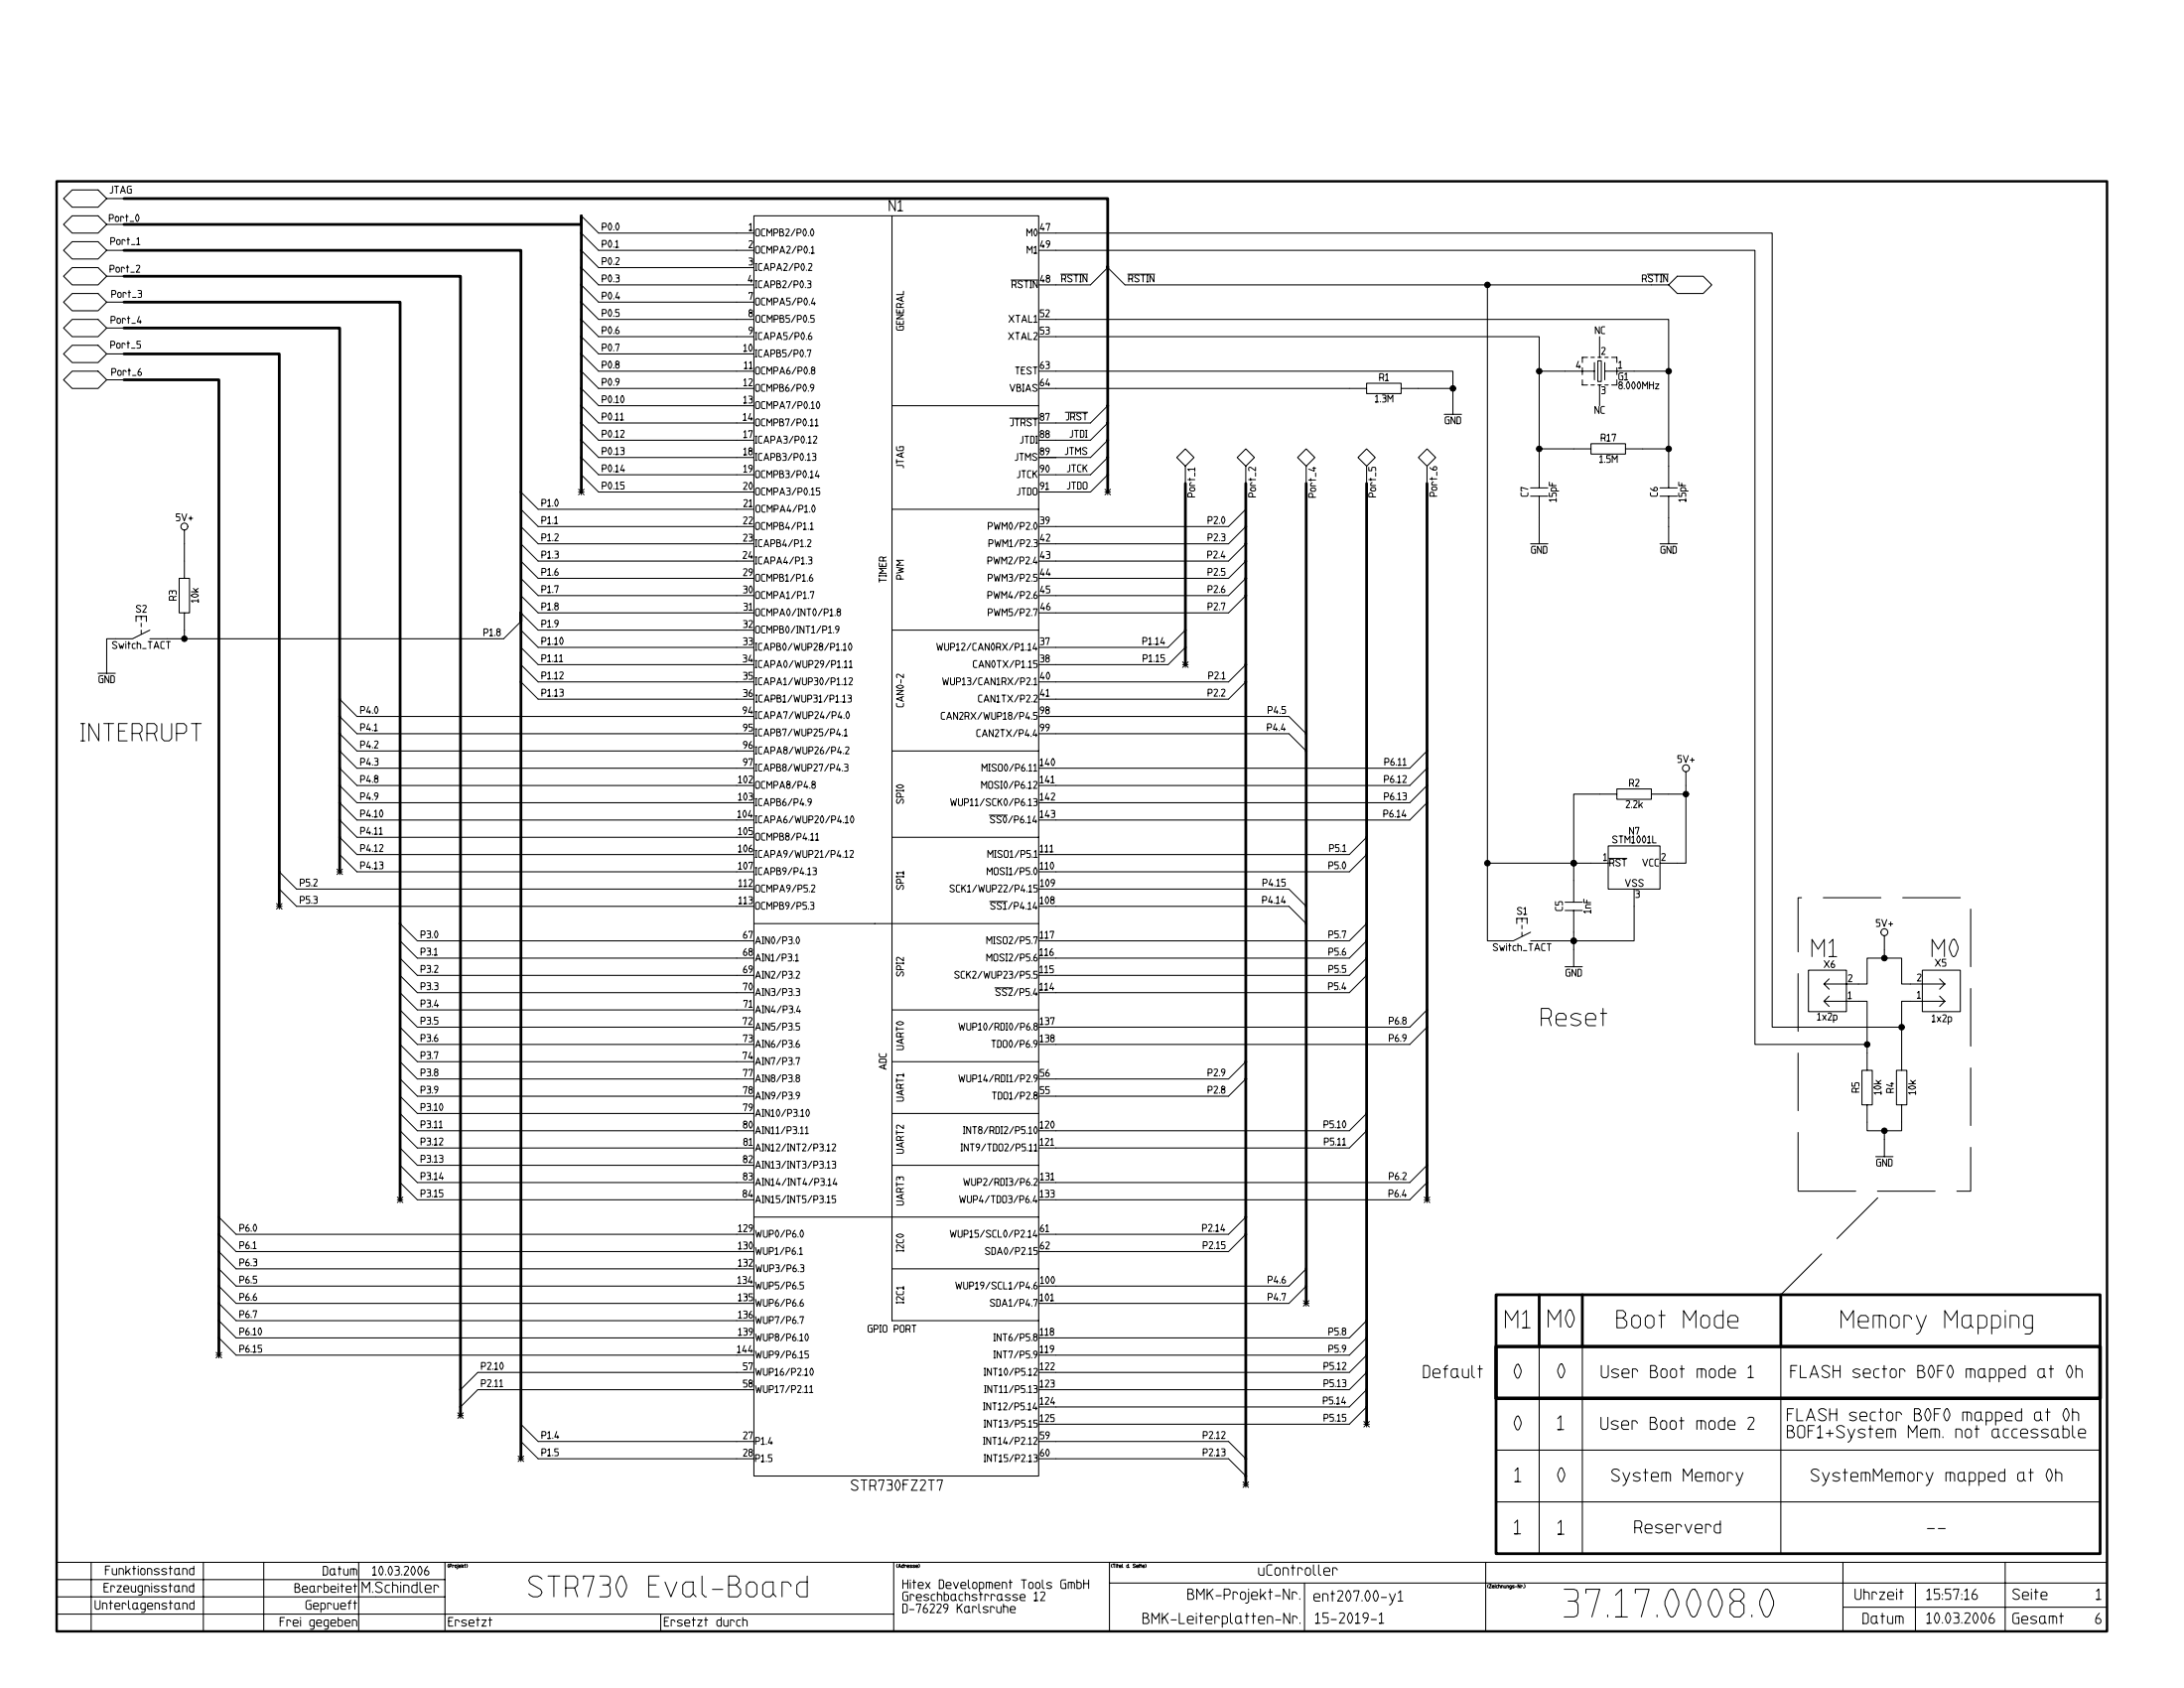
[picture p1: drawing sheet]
<svg xmlns="http://www.w3.org/2000/svg" width="279mm" height="216mm" viewBox="0 0 279 216" stroke-linecap="round" stroke-linejoin="round" font-family="sans-serif">
<g fill="none" stroke="#000" stroke-width=".13">
<path d="M9.2 27.6h3.3l1.1 1.1-1.1 1.1h-3.3l-1.1-1.1zM9.2 30.9h3.3l1.1 1.1-1.1 1.1h-3.3l-1.1-1.1zM9.2 34.2h3.3l1.1 1.1-1.1 1.1h-3.3l-1.1-1.1zM9.2 37.5h3.3l1.1 1.1-1.1 1.1h-3.3l-1.1-1.1zM9.2 24.3h3.3l1.1 1.1-1.1 1.1h-3.3l-1.1-1.1zM13.6 28.7h2.3M13.6 32h2.3M13.6 35.3h2.3M13.6 38.6h2.3M13.6 25.4h2.3M74.4 27.6l2.2 2.2h19.8M74.4 29.8l2.2 2.2h19.8"/>
<path d="M74.4 32l2.2 2.2h19.8M74.4 34.2l2.2 2.2h19.8M74.4 36.4l2.2 2.2h19.8M74.4 38.6l2.2 2.3h19.8M96.4 27.6h36.5v161.2h-36.5zM114.1 27.6v141.3h18.8M129.3 35.8h3.5M132.9 32h91.6v101.6h14.4M132.9 29.8h93.8v101.6h16.6M132.9 36.4h6.6l2.2-2.2 2.2 2.2h69.6M135.7 35.1h2.7M138.4 35.1h.8"/>
<path d="M144.3 35.1h2.6M147 35.1h.7M190.3 36.4v74M210.7 35.1h1.9M212.7 35.1h.7M213.5 36.4l1.1-1.1h3.3l1.1 1.1-1.1 1.1h-3.3zM9.2 40.9h3.3l1.1 1.1-1.1 1.1h-3.3l-1.1-1.1zM9.2 44.2h3.3l1.1 1.1-1.1 1.1h-3.3l-1.1-1.1zM9.2 47.5h3.3l1.1 1.1-1.1 1.1h-3.3l-1.1-1.1zM13.6 42h2.3M13.6 45.3h2.3M13.6 48.6h2.3"/>
<path d="M74.4 40.9l2.2 2.2h19.8M74.4 43.1l2.2 2.2h19.8M74.4 45.3l2.2 2.2h19.8M74.4 47.5l2.2 2.2h19.8M74.4 49.7l2.2 2.2h19.8M74.4 51.9l2.2 2.2h19.8M74.4 54.1l2.2 2.2h19.8M74.4 56.3l2.2 2.2h19.8M74.4 58.5l2.2 2.2h19.8M114.1 51.9h18.8M129.2 53.5h3.6M132.9 47.5h53v5.5"/>
<path d="M132.9 43.1h64v19.3M132.9 40.9h80.6v21.5M132.9 49.7h41.9M136.3 52.7h2.9M141.7 51.9l-2.2 2.2h-6.6M141.7 54.1l-2.2 2.2h-6.6M141.7 56.3l-2.2 2.2h-6.6M141.7 58.5l-2.2 2.2h-6.6M151.6 59.6l-1.1-1.1 1.1-1.1 1.2 1.1-1.2 1.1v2.2M159.4 59.6l-1.1-1.1 1.1-1.1 1.1 1.1-1.1 1.1v2.2M167.1 59.6l-1.1-1.1 1.1-1.1 1.1 1.1-1.1 1.1v2.2M174.8 49h4.4v1.3h-4.4z"/>
<path d="M174.8 59.6l-1.1-1.1 1.1-1.1 1.1 1.1-1.1 1.1v2.2M179.2 49.7h6.7M182.6 59.6l-1.1-1.1 1.1-1.1 1.1 1.1-1.1 1.1v2.2M184.8 53h2.2M196.9 57.4h6.6M196.9 47.5h7.1M202.4 47v.9M202.4 48.6v.6h.7M203.1 45.7h-.7v.7M203.5 56.7h4.5v1.4h-4.5zM203.5 45.7h.5M203.5 49.2h.5"/>
<path d="M204 46.4v2.2M204.4 46.2h.5v2.6h-.5zM204.4 45.7h.5M204.4 49.2h.5M204.6 43.1v2.6M204.6 49.2v2.7M205.3 47.5h8.2M205.3 46.4v2.2M205.3 45.7h.4M205.3 49.2h.4M206.2 45.7h.6v.7M206.8 47v.9"/>
<path d="M206.8 48.6v.6h-.6M208 57.4h5.5M17.4 79.5v-.7h1.3v.7M18.1 78.8v.5M18.1 79.7v.5M22.9 74h1.3v4.4h-1.3zM23.6 67.8v6.2M23.6 78.4v3.3M66.6 62.9l2.2 2.2h27.6M66.6 65.1l2.2 2.2h27.6M66.6 67.3l2.2 2.3h27.6M66.6 69.6l2.2 2.2h27.6"/>
<path d="M66.6 71.8l2.2 2.2h27.6M66.6 74l2.2 2.2h27.6M66.6 76.2l2.2 2.2h27.6M66.6 78.4l2.2 2.2h27.6M66.6 79.5l-2.2 2.2h-45.2M74 62.9h.7M74 62.6l.7 .7M74.4 60.7l2.2 2.2h19.8M74.4 62.6v.7M74.7 62.6l-.7 .7M114.1 65.1h18.8M141.4 62.9h.7"/>
<path d="M141.4 62.6l.7 .7M141.7 60.7l-2.2 2.2h-6.6M141.7 62.6v.7M142.1 62.6l-.7 .7M159.4 69.6l-2.2 2.2h-24.3M159.4 71.8l-2.2 2.2h-24.3M159.4 74l-2.2 2.2h-24.3M159.4 76.2l-2.2 2.2h-24.3M159.4 67.3l-2.2 2.3h-24.3M159.4 65.1l-2.2 2.2h-24.3M195.8 63.5h2.2M195.8 62.4h2.2"/>
<path d="M195.8 69.6h2.2M196.9 63.5v6.1M212.4 63.5h2.2M212.4 62.4h2.2M212.4 69.6h2.2M213.5 63.5v6.1M12.5 86.1h2.3M18.1 80.6v.4M19.2 80.6l-2.2 1.1h-3.4v4.4M43.5 89.4l2.2 2.2h50.7M43.5 91.6l2.2 2.2h50.7M43.5 93.8l2.2 2.3h50.7"/>
<path d="M43.5 96.1l2.2 2.2h50.7M43.5 98.3l2.2 2.2h50.7M66.6 80.6l2.2 2.2h27.6M66.6 82.8l2.2 2.2h27.6M66.6 85l2.2 2.2h27.6M66.6 87.2l2.2 2.2h27.6M114.1 80.6h18.8M114.1 96.1h18.8M132.9 91.6h32l2.2 2.2M132.9 93.8h32l2.2 2.3M151.3 85h.7M151.3 84.7l.7 .7"/>
<path d="M151.6 80.6l-2.2 2.2h-16.5M151.6 82.8l-2.2 2.2h-16.5M151.6 84.7v.7M152 84.7l-.7 .7M159.4 85l-2.2 2.2h-24.3M159.4 87.2l-2.2 2.2h-24.3M182.6 96.1l-2.2 2.2h-47.5M182.6 98.3l-2.2 2.2h-47.5M215.7 98.7v11.7h-3.3M35.4 115.9h.7M35.4 115.6l.7 .7M35.7 111.5l2.2 2.2h58.5"/>
<path d="M35.7 113.7l2.2 2.2h58.5M35.7 115.6v.7M36.1 115.6l-.7 .7M43.1 111.5h.7M43.1 111.2l.7 .7M43.5 100.5l2.2 2.2h50.7M43.5 102.7l2.2 2.2h50.7M43.5 104.9l2.2 2.2h50.7M43.5 107.1l2.2 2.2h50.7M43.5 109.3l2.2 2.2h50.7M43.5 111.2v.7M43.8 111.2l-.7 .7"/>
<path d="M51.2 118.1l2.2 2.2h43M96.4 118.1h36.5M114.1 107.1h18.8M126.6 104.3h1.6M126.6 115.3h1.6M128.2 104.3h.7M128.2 115.3h.7M132.9 113.7h32l2.2 2.2M132.9 115.9h32l2.2 2.2M174.8 107.1l-2.2 2.2h-39.7M174.8 109.3l-2.2 2.2h-39.7M174.8 118.1l-2.2 2.2h-39.7"/>
<path d="M182.6 100.5l-2.2 2.2h-47.5M182.6 102.7l-2.2 2.2h-47.5M194 118.1v-.6h1.4v.6M194.7 117.5v.4M194.7 118.4v.4M194.7 119.2v.5M200.2 116.5h2.2M200.2 115.4h2.2M201.3 116.5v7.2M205.7 110.4h-15.4v9.9h3.3l2.2-1.1M205.7 108.2h6.7v5.5h-6.7zM205.8 109.8h2.3"/>
<path d="M206.8 100.9h4.5v1.3h-4.5zM206.8 101.6h-5.5v13.8M209.1 113.7v6.6h-13.3M211.3 101.6h4.4M241.1 119.7v2.8M51.2 120.3l2.2 2.2h43M51.2 122.5l2.2 2.3h43M51.2 124.8l2.2 2.2h43M51.2 127l2.2 2.2h43M51.2 129.2l2.2 2.2h43M51.2 131.4l2.2 2.2h43M51.2 133.6l2.2 2.2h43"/>
<path d="M51.2 135.8l2.2 2.2h43M51.2 138l2.2 2.2h43M114.1 135.8h18.8M114.1 129.2h18.8M127.3 126.3h1.6M128.9 126.3h.7M159.4 135.8l-2.2 2.2h-24.3M159.4 138l-2.2 2.2h-24.3M174.8 120.3l-2.2 2.2h-39.7M174.8 122.5l-2.2 2.3h-39.7M174.8 124.8l-2.2 2.2h-39.7M182.6 129.2l-2.2 2.2h-47.5"/>
<path d="M182.6 131.4l-2.2 2.2h-47.5M200.2 123.7h2.2M231.4 124.1h4.8v5.3h-4.8zM233.3 125.9h5.6v-3.4h4.4v3.4h5.5M233.3 128.1h5.6v8.8M233.3 125.9l.7 .6M233.3 128.1l.7 .6M234 125.2l-.7 .7M234 127.4l-.7 .7M238.2 136.9h1.3v4.4h-1.3zM242.6 136.9h1.3v4.4h-1.3zM245.9 124.1h4.9v5.3h-4.9z"/>
<path d="M248.1 125.2l.7 .7M248.1 127.4l.7 .7M248.8 128.1h-5.5v8.8M248.8 125.9l-.7 .6M248.8 128.1l-.7 .6M28 155.7l2.2 2.2h66.2M28 157.9l2.2 2.2h66.2M50.8 153.5h.7M50.8 153.1l.7 .7M51.2 140.2l2.2 2.2h43M51.2 142.4l2.2 2.2h43M51.2 144.6l2.2 2.2h43"/>
<path d="M51.2 146.8l2.2 2.2h43M51.2 149l2.2 2.3h43M51.2 151.3l2.2 2.2h43M51.2 153.1v.7M51.5 153.1l-.7 .7M96.4 155.7h36.5M114.1 142.4h18.8M114.1 149h18.8M159.4 155.7l-2.2 2.2h-24.3M159.4 157.9l-2.2 2.2h-24.3M174.8 142.4l-2.2 2.2h-39.7M174.8 144.6l-2.2 2.2h-39.7"/>
<path d="M182.2 153.5h.7M182.2 153.1l.7 .7M182.6 149l-2.2 2.3h-47.5M182.6 151.3l-2.2 2.2h-47.5M182.6 153.1v.7M182.9 153.1l-.7 .7M238.9 141.3v3.3h4.4v-3.3M240 147.9h2.2M241.1 144.6v3.3M27.6 173.3h.8M27.6 173l.8 .7M28 160.1l2.2 2.2h66.2"/>
<path d="M28 162.3l2.2 2.2h66.2M28 164.5l2.2 2.2h66.2M28 166.7l2.2 2.2h66.2M28 168.9l2.2 2.2h66.2M28 171.1l2.2 2.2h66.2M28 173v.7M28.4 173l-.8 .7M96.4 175.5h-35.3l-2.2 2.2M96.4 177.7h-35.3l-2.2 2.3M114.1 162.3h18.8M166.7 166.7h.8M166.7 166.4l.8 .7"/>
<path d="M167.1 162.3l-2.2 2.2h-32M167.1 164.5l-2.2 2.2h-32M167.1 166.4v.7M167.5 166.4l-.8 .7M174.8 168.9l-2.2 2.2h-39.7M174.8 171.1l-2.2 2.2h-39.7M174.8 173.3l-2.2 2.2h-39.7M174.8 175.5l-2.2 2.2h-39.7M174.8 177.7l-2.2 2.3h-39.7M174.8 180l-2.2 2.2h-39.7M196.9 172.2v26.5M202.4 172.2v26.5"/>
<path d="M227.8 172.2v26.5M7.2 199.8h262.4M11.7 199.8v8.9M26 199.8v8.9M33.7 199.8v8.9M45.9 199.8v8.9M56.9 199.8v8.9M58.6 181.1h.7M58.6 180.7l.7 .7M58.9 180.7v.7M59.3 180.7l-.7 .7M66.3 186.6h.7"/>
<path d="M66.3 186.2l.7 .7M66.6 182.2l2.2 2.2h27.6M66.6 184.4l2.2 2.2h27.6M66.6 186.2v.7M67 186.2l-.7 .7M114.3 199.8v8.9M132.9 184.4h24.3l2.2 2.2M132.9 186.6h24.3l2.2 2.2M141.9 199.8v8.9M159 189.9h.7M159 189.5l.7 .7M159.4 189.5v.7"/>
<path d="M159.7 189.5l-.7 .7M174.5 182.2h.7M174.5 181.8l.7 .7M174.8 181.8v.7M175.2 181.8l-.7 .7M190.1 199.8v8.9M191.4 192.1h77.3M191.4 185.5h77.3M235.8 199.8v8.9M256.5 199.8v8.9M7.2 202h49.7M7.2 204.2h49.7"/>
<path d="M7.2 206.4h107.1M84.5 206.4v2.3M141.9 202.5h127.7M166.9 202.5v6.2M235.8 205.6h33.8M245 202.5v6.2"/>
<circle cx="23.6" cy="67.3" r=".44"/>
<circle cx="215.7" cy="98.3" r=".44"/>
<circle cx="241.1" cy="119.2" r=".44"/>
</g>
<g fill="none" stroke="#000" stroke-width=".35">
<path d="M15.9 28.7h58.5v-1.1v35.3M15.9 32h50.7v154.6M15.9 35.3h43v145.8M15.9 38.6h35.3v114.9M15.9 25.4h125.8v37.5M141.7 34.2h.1M15.9 42h27.6v69.5M15.9 45.3h19.8v70.6M15.9 48.6h12.1v124.7M151.6 61.8v23.2M159.4 61.8v128.1M167.1 61.8v104.9"/>
<path d="M174.8 61.8v120.4M182.6 61.8v91.7M191.4 165.6h77.3v33.1h-77.3zM191.4 178.9h77.3M196.9 165.6v6.6M202.4 165.6v6.6M227.8 165.6v6.6"/>
</g>
<path d="M230 152.4h22.1v-37.6h-22.1v37.6M227.8 165.6l13.3-13.2" fill="none" stroke="#000" stroke-width=".13" stroke-dasharray="7.4 2.8"/>
<path d="M191.4 172.2h77.3v6.7h-77.3z" fill="none" stroke="#000" stroke-width=".44"/>
<path d="M7.2 23.2h262.4v185.5h-262.4z" fill="none" stroke="#000" stroke-width=".31"/>
<g fill="#000" stroke="#000" stroke-width=".13">
<circle cx="190.3" cy="36.4" r=".35"/>
<circle cx="185.9" cy="49.7" r=".35"/>
<circle cx="196.9" cy="47.5" r=".35"/>
<circle cx="196.9" cy="57.4" r=".35"/>
<circle cx="213.5" cy="47.5" r=".35"/>
<circle cx="213.5" cy="57.4" r=".35"/>
<circle cx="23.6" cy="81.7" r=".35"/>
<circle cx="190.3" cy="110.4" r=".35"/>
<circle cx="201.3" cy="110.4" r=".35"/>
<circle cx="215.7" cy="101.6" r=".35"/>
<circle cx="201.3" cy="120.3" r=".35"/>
<circle cx="238.9" cy="133.6" r=".35"/>
<circle cx="241.1" cy="122.5" r=".35"/>
<circle cx="243.3" cy="131.4" r=".35"/>
<circle cx="241.1" cy="144.6" r=".35"/>
</g>
<text font-size="3.5" x="199.6" y="207.8">37.17.0008.0</text>
<g font-size="2.6">
<text x="67.3" y="205">STR730</text>
<text x="82.6" y="205">Eval-Board</text>
</g>
<g font-size="2.2">
<text x="10.1" y="95.4">INTERRUPT</text>
<text x="231.5" y="123">M1</text>
<text x="246.9" y="123">M0</text>
<text x="196.9" y="131.8">Reset</text>
<text x="192.3" y="170.5">M1</text>
<text x="197.7" y="170.4">M0</text>
<text x="206.5" y="170.5">Boot</text>
<text x="215.1" y="170.5">Mode</text>
<text x="235.2" y="170.5">Memory</text>
<text x="248.5" y="170.5">Mapping</text>
</g>
<g font-size="1.8">
<text x="193.5" y="176.8">0</text>
<text x="199" y="176.7">0</text>
<text x="193.5" y="183.4">0</text>
<text x="199" y="183.4">1</text>
<text x="193.6" y="190">1</text>
<text x="199" y="190">0</text>
<text x="193.5" y="196.7">1</text>
<text x="199.1" y="196.7">1</text>
<text x="246.3" y="196.6">--</text>
</g>
<g font-size="1.5">
<text x="181.9" y="176.6">Default</text>
<text x="204.6" y="176.6">User</text>
<text x="210.9" y="176.6">Boot</text>
<text x="216.9" y="176.6">mode</text>
<text x="223.4" y="176.6">1</text>
<text x="228.9" y="176.6">FLASH</text>
<text x="236.8" y="176.6">sector</text>
<text x="245.1" y="176.6">B0F0</text>
<text x="251.3" y="176.6">mapped</text>
<text x="260.5" y="176.6">at</text>
<text x="264.1" y="176.6">0h</text>
<text x="204.6" y="183.3">User</text>
<text x="210.9" y="183.3">Boot</text>
<text x="216.9" y="183.3">mode</text>
<text x="223.4" y="183.3">2</text>
<text x="228.4" y="182.2">FLASH</text>
<text x="228.4" y="184.3">BOF1+System</text>
<text x="236.4" y="182.2">sector</text>
<text x="243.9" y="184.3">Mem.</text>
<text x="244.7" y="182.2">B0F0</text>
<text x="250" y="184.3">not</text>
<text x="250.9" y="182.2">mapped</text>
<text x="254.6" y="184.3">accessable</text>
<text x="260.1" y="182.2">at</text>
<text x="263.7" y="182.2">0h</text>
<text x="206" y="189.9">System</text>
<text x="215.1" y="189.9">Memory</text>
<text x="231.5" y="189.9">SystemMemory</text>
<text x="248.7" y="189.9">mapped</text>
<text x="257.9" y="189.9">at</text>
<text x="261.6" y="189.9">0h</text>
<text x="208.9" y="196.5">Reserverd</text>
</g>
<g font-size="1.3">
<text x="113.6" y="27.3">N1</text>
<text x="108.7" y="191">STR730FZ2T7</text>
<text x="160.8" y="201.9">uController</text>
<text x="46.2" y="204.1">M.Schindler</text>
<text x="146" y="208">BMK-Leiterplatten-Nr.</text>
<text x="151.8" y="204.9">BMK-Projekt-Nr.</text>
<text x="167.9" y="205.2">ent207.00-y1</text>
<text x="168.1" y="208">15-2019-1</text>
<text x="237.1" y="204.9">Uhrzeit</text>
<text x="238.2" y="208">Datum</text>
<text x="246.3" y="208">10.03.2006</text>
<text x="246.3" y="204.9">15:57:16</text>
<text x="257.3" y="204.9">Seite</text>
<text x="257.3" y="208">Gesamt</text>
<text x="267.9" y="208">6</text>
<text x="268" y="204.9">1</text>
</g>
<g font-size="1.1">
<text x="13.2" y="203.9">Erzeugnisstand</text>
<text x="13.3" y="201.7">Funktionsstand</text>
<text x="37.6" y="204">Bearbeitet</text>
<text x="41.2" y="201.8">Datum</text>
<text x="47.5" y="201.8">10.03.2006</text>
<text x="115.3" y="203.5">Hitex</text>
<text x="120" y="203.5">Development</text>
<text x="130.5" y="203.5">Tools</text>
<text x="135.6" y="203.5">GmbH</text>
<text x="12" y="206.1">Unterlagenstand</text>
<text x="35.7" y="208.3">Frei</text>
<text x="39" y="206.1">Geprueft</text>
<text x="39.5" y="208.3">gegeben</text>
<text x="57.2" y="208.3">Ersetzt</text>
<text x="84.8" y="208.3">Ersetzt</text>
<text x="91.6" y="208.3">durch</text>
<text x="115.3" y="205">Greschbachstrrasse</text>
<text x="115.3" y="206.6">D-76229</text>
<text x="122.3" y="206.6">Karlsruhe</text>
<text x="132.2" y="205">12</text>
</g>
<g font-size=".9">
<text x="13.9" y="28.6">Port_0</text>
<text x="14" y="25">JTAG</text>
<text x="76.9" y="29.7">P0.0</text>
<text x="95.7" y="29.7">1</text>
<text x="133" y="29.7">47</text>
<text x="14" y="35.1">Port_2</text>
<text x="14" y="31.5">Port_1</text>
<text x="76.9" y="31.9">P0.1</text>
<text x="76.9" y="34.1">P0.2</text>
<text x="95.7" y="34.1">3</text>
<text x="95.7" y="31.9">2</text>
<text x="96.5" y="32.6">OCMPA2/P0.1</text>
<text x="96.5" y="30.4">OCMPB2/P0.0</text>
<text x="96.5" y="34.8">ICAPA2/P0.2</text>
<text x="131.2" y="30.4">M0</text>
<text x="131.3" y="32.6">M1</text>
<text x="133" y="31.9">49</text>
<text x="14.1" y="41.6">Port_4</text>
<text x="14.2" y="38.3">Port_3</text>
<text x="76.9" y="36.3">P0.3</text>
<text x="76.9" y="38.5">P0.4</text>
<text x="76.9" y="40.7">P0.5</text>
<text x="95.6" y="36.3">4</text>
<text x="95.7" y="38.6">7</text>
<text x="95.7" y="40.8">8</text>
<text x="96.5" y="39.3">OCMPA5/P0.4</text>
<text x="96.5" y="37.1">ICAPB2/P0.3</text>
<text x="96.6" y="41.5">OCMPB5/P0.5</text>
<text x="128.9" y="41.5">XTAL1</text>
<text x="129.3" y="37.1">RSTIN</text>
<text x="133" y="36.3">48</text>
<text x="133" y="40.8">52</text>
<text x="135.7" y="36.3">RSTIN</text>
<text x="144.3" y="36.3">RSTIN</text>
<text x="210" y="36.3">RSTIN</text>
<text x="14" y="44.8">Port_5</text>
<text x="76.9" y="42.9">P0.6</text>
<text x="76.9" y="45.1">P0.7</text>
<text x="76.9" y="47.3">P0.8</text>
<text x="95" y="45.2">10</text>
<text x="95.1" y="47.4">11</text>
<text x="95.7" y="43">9</text>
<text x="96.5" y="43.7">ICAPA5/P0.6</text>
<text x="96.5" y="45.9">ICAPB5/P0.7</text>
<text x="115.8" y="42.4" transform="rotate(-90 115.8 42.4)">GENERAL</text>
<text x="128.9" y="43.7">XTAL2</text>
<text x="133" y="47.4">63</text>
<text x="133" y="43">53</text>
<text x="201.5" y="47.3">4</text>
<text x="204" y="42.9">NC</text>
<text x="204.8" y="45.6">2</text>
<text x="207" y="47.3">1</text>
<text x="14.2" y="48.3">Port_6</text>
<text x="76.9" y="49.6">P0.9</text>
<text x="76.9" y="51.8">P0.10</text>
<text x="76.9" y="54">P0.11</text>
<text x="95" y="51.8">13</text>
<text x="95" y="49.6">12</text>
<text x="96.5" y="48.1">OCMPA6/P0.8</text>
<text x="96.5" y="50.3">OCMPB6/P0.9</text>
<text x="96.5" y="52.5">OCMPA7/P0.10</text>
<text x="129.1" y="50.3">VBIAS</text>
<text x="129.8" y="48.1">TEST</text>
<text x="133" y="49.6">64</text>
<text x="136.3" y="54">JRST</text>
<text x="175.8" y="51.7">1.3M</text>
<text x="176.4" y="48.9">R1</text>
<text x="203.9" y="53.1">NC</text>
<text x="204.8" y="50.6">3</text>
<text x="207" y="48.8">G1</text>
<text x="207" y="50">8.000MHz</text>
<text x="76.9" y="56.2">P0.12</text>
<text x="76.9" y="58.4">P0.13</text>
<text x="95" y="54">14</text>
<text x="95" y="56.2">17</text>
<text x="95" y="58.4">18</text>
<text x="96.5" y="56.9">ICAPA3/P0.12</text>
<text x="96.5" y="54.7">OCMPB7/P0.11</text>
<text x="96.5" y="59.1">ICAPB3/P0.13</text>
<text x="115.8" y="60" transform="rotate(-90 115.8 60)">JTAG</text>
<text x="129.2" y="54.7">JTRST</text>
<text x="129.7" y="59.1">JTMS</text>
<text x="130.4" y="56.9">JTDI</text>
<text x="133" y="56.2">88</text>
<text x="133" y="58.4">89</text>
<text x="133" y="54">87</text>
<text x="136.1" y="58.4">JTMS</text>
<text x="136.8" y="56.2">JTDI</text>
<text x="184.8" y="54.5">GND</text>
<text x="204.5" y="59.4">1.5M</text>
<text x="204.7" y="56.7">R17</text>
<text x="69.2" y="65">P1.0</text>
<text x="76.9" y="60.6">P0.14</text>
<text x="76.9" y="62.8">P0.15</text>
<text x="95" y="62.8">20</text>
<text x="95" y="65.1">21</text>
<text x="95" y="60.6">19</text>
<text x="96.5" y="61.3">OCMPB3/P0.14</text>
<text x="96.5" y="63.6">OCMPA3/P0.15</text>
<text x="96.6" y="65.8">OCMPA4/P1.0</text>
<text x="130" y="63.6">JTDO</text>
<text x="130" y="61.3">JTCK</text>
<text x="133" y="60.6">90</text>
<text x="133" y="62.8">91</text>
<text x="136.4" y="60.6">JTCK</text>
<text x="136.4" y="62.8">JTDO</text>
<text x="153.1" y="63.7" transform="rotate(-90 153.1 63.7)">Port_1</text>
<text x="160.9" y="63.7" transform="rotate(-90 160.9 63.7)">Port_2</text>
<text x="168.6" y="63.7" transform="rotate(-90 168.6 63.7)">Port_4</text>
<text x="176.2" y="63.7" transform="rotate(-90 176.2 63.7)">Port_5</text>
<text x="184.1" y="63.6" transform="rotate(-90 184.1 63.6)">Port_6</text>
<text x="195.7" y="63.6" transform="rotate(-90 195.7 63.6)">C7</text>
<text x="199.3" y="64.3" transform="rotate(-90 199.3 64.3)">15pF</text>
<text x="212.3" y="63.6" transform="rotate(-90 212.3 63.6)">C6</text>
<text x="215.9" y="64.3" transform="rotate(-90 215.9 64.3)">15pF</text>
<text x="22.4" y="66.9">5V+</text>
<text x="69.2" y="67.2">P1.1</text>
<text x="69.2" y="69.4">P1.2</text>
<text x="69.2" y="71.6">P1.3</text>
<text x="94.9" y="71.7">24</text>
<text x="95" y="69.5">23</text>
<text x="95" y="67.3">22</text>
<text x="96.5" y="68">OCMPB4/P1.1</text>
<text x="96.5" y="70.2">ICAPB4/P1.2</text>
<text x="126.3" y="68">PWM0/P2.0</text>
<text x="126.4" y="70.2">PWM1/P2.3</text>
<text x="133" y="67.3">39</text>
<text x="133" y="69.5">42</text>
<text x="133" y="71.7">43</text>
<text x="154.4" y="71.6">P2.4</text>
<text x="154.4" y="69.4">P2.3</text>
<text x="154.4" y="67.2">P2.0</text>
<text x="195.8" y="71">GND</text>
<text x="212.4" y="71">GND</text>
<text x="22.8" y="76.9" transform="rotate(-90 22.8 76.9)">R3</text>
<text x="25.6" y="77.2" transform="rotate(-90 25.6 77.2)">10k</text>
<text x="69.2" y="73.8">P1.6</text>
<text x="69.2" y="76">P1.7</text>
<text x="95" y="76.1">30</text>
<text x="95" y="73.9">29</text>
<text x="96.5" y="74.6">OCMPB1/P1.6</text>
<text x="96.5" y="76.8">OCMPA1/P1.7</text>
<text x="96.5" y="72.4">ICAPA4/P1.3</text>
<text x="113.6" y="74.6" transform="rotate(-90 113.6 74.6)">TIMER</text>
<text x="115.8" y="74.2" transform="rotate(-90 115.8 74.2)">PWM</text>
<text x="126.3" y="72.4">PWM2/P2.4</text>
<text x="126.3" y="76.8">PWM4/P2.6</text>
<text x="126.3" y="74.6">PWM3/P2.5</text>
<text x="133" y="73.9">44</text>
<text x="133" y="76.1">45</text>
<text x="154.4" y="73.8">P2.5</text>
<text x="154.4" y="76">P2.6</text>
<text x="14.3" y="83.2">Switch_TACT</text>
<text x="17.3" y="78.6">S2</text>
<text x="61.8" y="81.6">P1.8</text>
<text x="69.2" y="78.3">P1.8</text>
<text x="69.2" y="80.5">P1.9</text>
<text x="69.2" y="82.7">P1.10</text>
<text x="95" y="82.7">33</text>
<text x="95" y="80.5">32</text>
<text x="95" y="78.3">31</text>
<text x="96.5" y="83.4">ICAPB0/WUP28/P1.10</text>
<text x="96.5" y="79">OCMPA0/INT0/P1.8</text>
<text x="96.5" y="81.2">OCMPB0/INT1/P1.9</text>
<text x="119.7" y="83.4">WUP12/CAN0RX/P1.14</text>
<text x="126.3" y="79">PWM5/P2.7</text>
<text x="133" y="82.7">37</text>
<text x="133" y="78.3">46</text>
<text x="146.1" y="82.7">P1.14</text>
<text x="154.4" y="78.3">P2.7</text>
<text x="12.5" y="87.6">GND</text>
<text x="69.2" y="84.9">P1.11</text>
<text x="69.2" y="87.1">P1.12</text>
<text x="69.2" y="89.3">P1.13</text>
<text x="94.9" y="84.9">34</text>
<text x="95" y="87.1">35</text>
<text x="95" y="89.3">36</text>
<text x="96.5" y="85.6">ICAPA0/WUP29/P1.11</text>
<text x="96.5" y="87.8">ICAPA1/WUP30/P1.12</text>
<text x="120.5" y="87.8">WUP13/CAN1RX/P2.1</text>
<text x="124.4" y="85.6">CAN0TX/P1.15</text>
<text x="133" y="84.9">38</text>
<text x="133" y="89.3">41</text>
<text x="133" y="87.1">40</text>
<text x="146.1" y="84.9">P1.15</text>
<text x="154.4" y="89.3">P2.2</text>
<text x="154.5" y="87.1">P2.1</text>
<text x="46" y="91.5">P4.0</text>
<text x="46" y="93.7">P4.1</text>
<text x="46" y="95.9">P4.2</text>
<text x="94.9" y="91.5">94</text>
<text x="95" y="96">96</text>
<text x="95" y="93.8">95</text>
<text x="96.5" y="94.4">ICAPB7/WUP25/P4.1</text>
<text x="96.5" y="92.2">ICAPA7/WUP24/P4.0</text>
<text x="96.6" y="90">ICAPB1/WUP31/P1.13</text>
<text x="115.8" y="90.5" transform="rotate(-90 115.8 90.5)">CAN0-2</text>
<text x="120.3" y="92.3">CAN2RX/WUP18/P4.5</text>
<text x="124.8" y="94.5">CAN2TX/P4.4</text>
<text x="125.1" y="90">CAN1TX/P2.2</text>
<text x="133" y="91.5">98</text>
<text x="133" y="93.8">99</text>
<text x="162" y="93.7">P4.4</text>
<text x="162.1" y="91.5">P4.5</text>
<text x="46" y="98.1">P4.3</text>
<text x="46" y="100.3">P4.8</text>
<text x="94.4" y="100.4">102</text>
<text x="95" y="98.2">97</text>
<text x="96.5" y="101.1">OCMPA8/P4.8</text>
<text x="96.5" y="98.9">ICAPB8/WUP27/P4.3</text>
<text x="96.5" y="96.7">ICAPA8/WUP26/P4.2</text>
<text x="125.5" y="101.1">MOSI0/P6.12</text>
<text x="125.5" y="98.9">MISO0/P6.11</text>
<text x="133" y="98.2">140</text>
<text x="133" y="100.4">141</text>
<text x="177" y="100.3">P6.12</text>
<text x="177" y="98.1">P6.11</text>
<text x="208.3" y="100.8">R2</text>
<text x="214.5" y="97.8">5V+</text>
<text x="46" y="102.5">P4.9</text>
<text x="46" y="104.8">P4.10</text>
<text x="46" y="107">P4.11</text>
<text x="94.3" y="104.8">104</text>
<text x="94.4" y="102.6">103</text>
<text x="94.4" y="107">105</text>
<text x="96.5" y="107.7">OCMPB8/P4.11</text>
<text x="96.5" y="105.5">ICAPA6/WUP20/P4.10</text>
<text x="96.5" y="103.3">ICAPB6/P4.9</text>
<text x="115.8" y="102.9" transform="rotate(-90 115.8 102.9)">SPI0</text>
<text x="121.5" y="103.3">WUP11/SCK0/P6.13</text>
<text x="126.6" y="105.5">SS0/P6.14</text>
<text x="133" y="102.6">142</text>
<text x="133" y="104.8">143</text>
<text x="176.9" y="104.8">P6.14</text>
<text x="177" y="102.5">P6.13</text>
<text x="207.9" y="103.6">2.2k</text>
<text x="208.3" y="107">N7</text>
<text x="38.3" y="113.6">P5.2</text>
<text x="46" y="109.2">P4.12</text>
<text x="46" y="111.4">P4.13</text>
<text x="94.4" y="109.2">106</text>
<text x="94.4" y="111.4">107</text>
<text x="94.4" y="113.6">112</text>
<text x="96.5" y="112.1">ICAPB9/P4.13</text>
<text x="96.5" y="109.9">ICAPA9/WUP21/P4.12</text>
<text x="115.8" y="113.9" transform="rotate(-90 115.8 113.9)">SPI1</text>
<text x="126.2" y="112.1">MOSI1/P5.0</text>
<text x="126.3" y="109.9">MISO1/P5.1</text>
<text x="133" y="109.2">111</text>
<text x="133" y="111.4">110</text>
<text x="133" y="113.6">109</text>
<text x="161.5" y="113.6">P4.15</text>
<text x="169.9" y="111.4">P5.0</text>
<text x="170" y="109.2">P5.1</text>
<text x="205" y="110.3">1</text>
<text x="205.8" y="111">RST</text>
<text x="206.2" y="108.1">STM1001L</text>
<text x="207.8" y="113.6">VSS</text>
<text x="210" y="111">VCC</text>
<text x="212.5" y="110.3">2</text>
<text x="38.3" y="115.8">P5.3</text>
<text x="94.4" y="115.8">113</text>
<text x="96.5" y="114.3">OCMPA9/P5.2</text>
<text x="96.5" y="116.5">OCMPB9/P5.3</text>
<text x="121.4" y="114.3">SCK1/WUP22/P4.15</text>
<text x="126.6" y="116.5">SS1/P4.14</text>
<text x="133" y="115.8">108</text>
<text x="161.4" y="115.8">P4.14</text>
<text x="194" y="117.2">S1</text>
<text x="200.1" y="116.6" transform="rotate(-90 200.1 116.6)">C5</text>
<text x="203.8" y="116.9" transform="rotate(-90 203.8 116.9)">1nF</text>
<text x="209.1" y="115">3</text>
<text x="239.9" y="118.7">5V+</text>
<text x="53.7" y="120.2">P3.0</text>
<text x="53.7" y="122.4">P3.1</text>
<text x="53.7" y="124.6">P3.2</text>
<text x="95" y="120.3">67</text>
<text x="95" y="122.5">68</text>
<text x="95" y="124.7">69</text>
<text x="96.5" y="121">AIN0/P3.0</text>
<text x="96.5" y="123.2">AIN1/P3.1</text>
<text x="96.5" y="125.4">AIN2/P3.2</text>
<text x="115.8" y="125" transform="rotate(-90 115.8 125)">SPI2</text>
<text x="122" y="125.4">SCK2/WUP23/P5.5</text>
<text x="126.1" y="121">MISO2/P5.7</text>
<text x="126.1" y="123.2">MOSI2/P5.6</text>
<text x="132.9" y="122.5">116</text>
<text x="132.9" y="124.7">115</text>
<text x="133" y="120.3">117</text>
<text x="169.9" y="120.2">P5.7</text>
<text x="169.9" y="122.4">P5.6</text>
<text x="169.9" y="124.6">P5.5</text>
<text x="190.9" y="121.8">Switch_TACT</text>
<text x="200.2" y="125.1">GND</text>
<text x="233.3" y="124">X6</text>
<text x="236.3" y="125.8">2</text>
<text x="245.2" y="125.7">2</text>
<text x="247.5" y="123.8">X5</text>
<text x="53.7" y="126.8">P3.3</text>
<text x="53.7" y="129">P3.4</text>
<text x="53.7" y="131.2">P3.5</text>
<text x="94.9" y="131.3">72</text>
<text x="95" y="126.9">70</text>
<text x="95" y="129.1">71</text>
<text x="96.5" y="132">AIN5/P3.5</text>
<text x="96.5" y="129.8">AIN4/P3.4</text>
<text x="96.5" y="127.6">AIN3/P3.3</text>
<text x="122.5" y="132">WUP10/RDI0/P6.8</text>
<text x="127.3" y="127.6">SS2/P5.4</text>
<text x="132.9" y="126.9">114</text>
<text x="133" y="131.3">137</text>
<text x="169.8" y="126.8">P5.4</text>
<text x="177.6" y="131.2">P6.8</text>
<text x="232.4" y="130.7">1x2p</text>
<text x="236.3" y="128">1</text>
<text x="245.2" y="127.9">1</text>
<text x="247.1" y="130.9">1x2p</text>
<text x="53.7" y="133.5">P3.6</text>
<text x="53.7" y="135.7">P3.7</text>
<text x="53.7" y="137.9">P3.8</text>
<text x="94.9" y="135.7">74</text>
<text x="95" y="133.5">73</text>
<text x="95" y="137.9">77</text>
<text x="96.5" y="134.2">AIN6/P3.6</text>
<text x="96.5" y="136.4">AIN7/P3.7</text>
<text x="113.6" y="136.9" transform="rotate(-90 113.6 136.9)">ADC</text>
<text x="115.8" y="134.4" transform="rotate(-90 115.8 134.4)">UART0</text>
<text x="126.7" y="134.2">TDO0/P6.9</text>
<text x="133" y="133.5">138</text>
<text x="133" y="137.9">56</text>
<text x="154.4" y="137.9">P2.9</text>
<text x="177.6" y="133.5">P6.9</text>
<text x="53.7" y="140.1">P3.9</text>
<text x="53.7" y="142.3">P3.10</text>
<text x="95" y="140.1">78</text>
<text x="95" y="142.3">79</text>
<text x="96.5" y="143">AIN10/P3.10</text>
<text x="96.5" y="140.8">AIN9/P3.9</text>
<text x="96.5" y="138.6">AIN8/P3.8</text>
<text x="115.8" y="141" transform="rotate(-90 115.8 141)">UART1</text>
<text x="122.5" y="138.6">WUP14/RDI1/P2.9</text>
<text x="126.8" y="140.8">TDO1/P2.8</text>
<text x="133" y="140.1">55</text>
<text x="154.4" y="140.1">P2.8</text>
<text x="238.1" y="139.8" transform="rotate(-90 238.1 139.8)">R5</text>
<text x="240.9" y="140.1" transform="rotate(-90 240.9 140.1)">10k</text>
<text x="242.5" y="139.9" transform="rotate(-90 242.5 139.9)">R4</text>
<text x="245.3" y="140.1" transform="rotate(-90 245.3 140.1)">10k</text>
<text x="53.7" y="144.5">P3.11</text>
<text x="53.7" y="146.7">P3.12</text>
<text x="53.7" y="148.9">P3.13</text>
<text x="95" y="144.5">80</text>
<text x="95" y="149">82</text>
<text x="95" y="146.7">81</text>
<text x="96.5" y="149.7">AIN13/INT3/P3.13</text>
<text x="96.5" y="145.2">AIN11/P3.11</text>
<text x="96.5" y="147.5">AIN12/INT2/P3.12</text>
<text x="115.8" y="147.6" transform="rotate(-90 115.8 147.6)">UART2</text>
<text x="122.9" y="147.5">INT9/TDO2/P5.11</text>
<text x="123.2" y="145.2">INT8/RDI2/P5.10</text>
<text x="133" y="144.5">120</text>
<text x="133" y="146.7">121</text>
<text x="169.3" y="144.5">P5.10</text>
<text x="169.3" y="146.7">P5.11</text>
<text x="240" y="149.4">GND</text>
<text x="53.7" y="151.1">P3.14</text>
<text x="53.7" y="153.3">P3.15</text>
<text x="94.9" y="153.4">84</text>
<text x="95" y="151.2">83</text>
<text x="96.5" y="154.1">AIN15/INT5/P3.15</text>
<text x="96.5" y="151.9">AIN14/INT4/P3.14</text>
<text x="115.8" y="154.3" transform="rotate(-90 115.8 154.3)">UART3</text>
<text x="122.6" y="154.1">WUP4/TDO3/P6.4</text>
<text x="123.2" y="151.9">WUP2/RDI3/P6.2</text>
<text x="133" y="153.4">133</text>
<text x="133" y="151.2">131</text>
<text x="177.6" y="153.3">P6.4</text>
<text x="177.6" y="151.1">P6.2</text>
<text x="30.6" y="157.7">P6.0</text>
<text x="30.6" y="160">P6.1</text>
<text x="94.4" y="157.8">129</text>
<text x="94.4" y="160">130</text>
<text x="96.5" y="160.7">WUP1/P6.1</text>
<text x="96.5" y="158.5">WUP0/P6.0</text>
<text x="115.8" y="160.2" transform="rotate(-90 115.8 160.2)">I2C0</text>
<text x="121.4" y="158.5">WUP15/SCL0/P2.14</text>
<text x="125.9" y="160.7">SDA0/P2.15</text>
<text x="133" y="160">62</text>
<text x="133" y="157.8">61</text>
<text x="153.7" y="157.7">P2.14</text>
<text x="153.8" y="160">P2.15</text>
<text x="30.6" y="162.2">P6.3</text>
<text x="30.6" y="164.4">P6.5</text>
<text x="30.6" y="166.6">P6.6</text>
<text x="94.3" y="164.4">134</text>
<text x="94.4" y="162.2">132</text>
<text x="94.4" y="166.6">135</text>
<text x="96.5" y="167.3">WUP6/P6.6</text>
<text x="96.5" y="165.1">WUP5/P6.5</text>
<text x="96.6" y="162.9">WUP3/P6.3</text>
<text x="115.8" y="166.8" transform="rotate(-90 115.8 166.8)">I2C1</text>
<text x="122.1" y="165.1">WUP19/SCL1/P4.6</text>
<text x="126.6" y="167.3">SDA1/P4.7</text>
<text x="133" y="166.6">101</text>
<text x="133" y="164.4">100</text>
<text x="162.1" y="164.4">P4.6</text>
<text x="162.1" y="166.6">P4.7</text>
<text x="30.6" y="168.8">P6.7</text>
<text x="30.6" y="171">P6.10</text>
<text x="30.6" y="173.2">P6.15</text>
<text x="94.2" y="173.2">144</text>
<text x="94.4" y="168.8">136</text>
<text x="94.4" y="171">139</text>
<text x="96.5" y="173.9">WUP9/P6.15</text>
<text x="96.5" y="171.7">WUP8/P6.10</text>
<text x="96.5" y="169.5">WUP7/P6.7</text>
<text x="110.9" y="170.6">GPIO</text>
<text x="114.3" y="170.6">PORT</text>
<text x="127.1" y="171.7">INT6/P5.8</text>
<text x="127.1" y="173.9">INT7/P5.9</text>
<text x="133" y="171">118</text>
<text x="133" y="173.2">119</text>
<text x="169.9" y="171">P5.8</text>
<text x="169.9" y="173.2">P5.9</text>
<text x="61.5" y="175.4">P2.10</text>
<text x="61.5" y="177.6">P2.11</text>
<text x="95" y="175.4">57</text>
<text x="95" y="177.7">58</text>
<text x="96.5" y="178.4">WUP17/P2.11</text>
<text x="96.5" y="176.2">WUP16/P2.10</text>
<text x="125.8" y="176.2">INT10/P5.12</text>
<text x="125.9" y="178.4">INT11/P5.13</text>
<text x="133" y="175.4">122</text>
<text x="133" y="177.7">123</text>
<text x="133" y="179.9">124</text>
<text x="169.2" y="179.8">P5.14</text>
<text x="169.3" y="175.4">P5.12</text>
<text x="169.3" y="177.6">P5.13</text>
<text x="69.2" y="184.2">P1.4</text>
<text x="95" y="184.3">27</text>
<text x="96.5" y="185">P1.4</text>
<text x="125.7" y="185">INT14/P2.12</text>
<text x="125.7" y="180.6">INT12/P5.14</text>
<text x="125.8" y="182.8">INT13/P5.15</text>
<text x="133" y="182.1">125</text>
<text x="133" y="184.3">59</text>
<text x="153.8" y="184.2">P2.12</text>
<text x="169.3" y="182">P5.15</text>
<text x="69.2" y="186.4">P1.5</text>
<text x="95" y="186.5">28</text>
<text x="96.5" y="187.2">P1.5</text>
<text x="125.8" y="187.2">INT15/P2.13</text>
<text x="133" y="186.5">60</text>
<text x="153.8" y="186.4">P2.13</text>
</g>
<g font-size=".4">
<text x="57.2" y="200.6">(Projekt)</text>
<text x="114.6" y="200.6">(Adresse)</text>
<text x="142.1" y="200.6">(Titel</text>
<text x="144.1" y="200.6">d.</text>
<text x="144.9" y="200.6">Seite)</text>
<text x="190.2" y="203.2">(Zeichnungs-Nr.)</text>
</g>
</svg>
